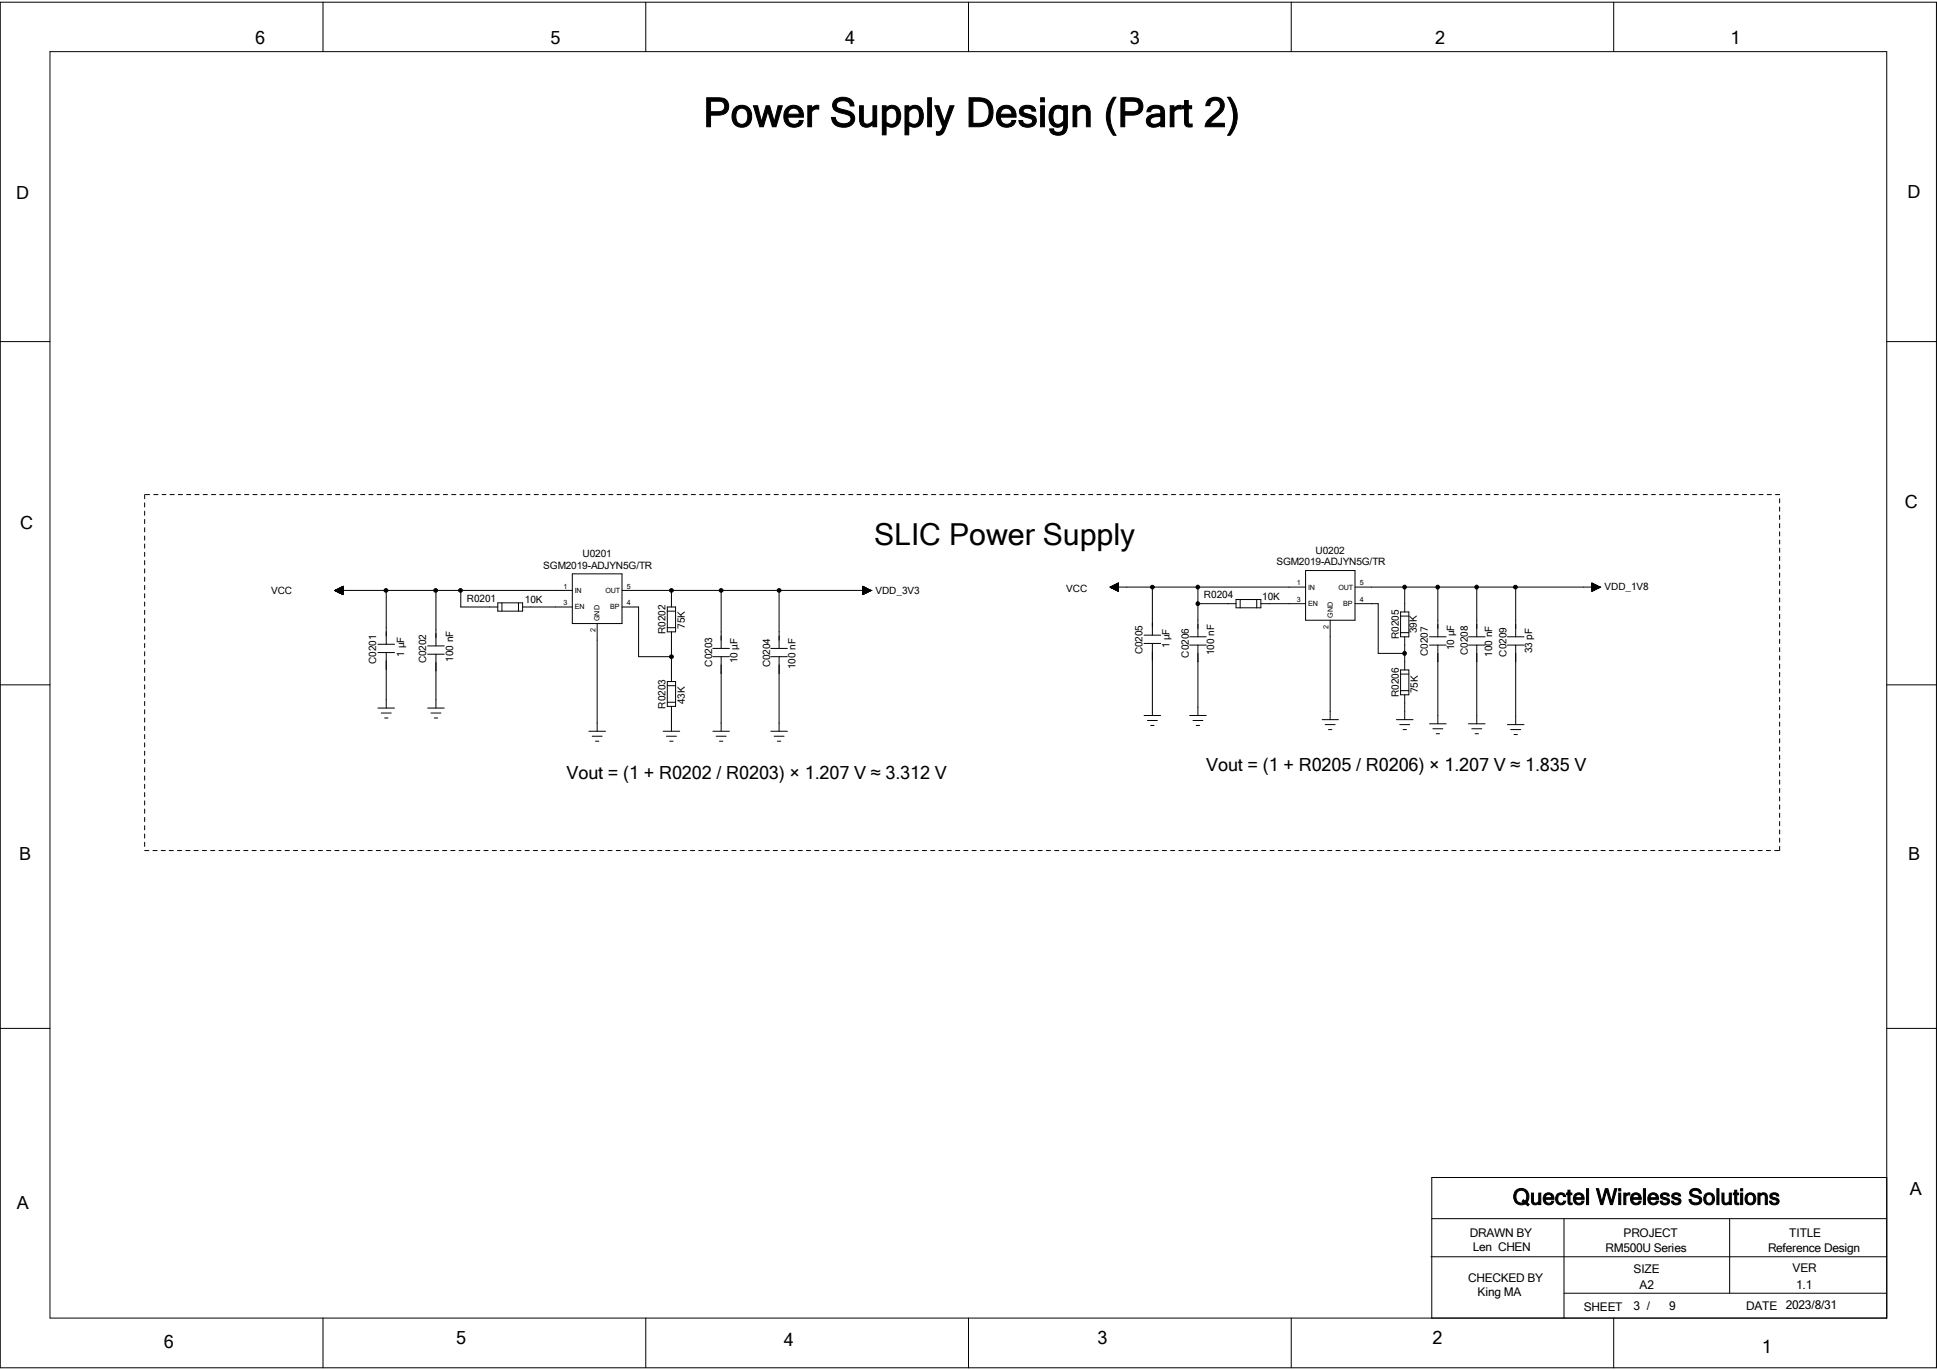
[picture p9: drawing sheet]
<svg xmlns="http://www.w3.org/2000/svg" width="297mm" height="210mm" viewBox="0 0 297 210" stroke-linecap="round" stroke-linejoin="round" font-family="sans-serif">
<g fill="none" stroke="#000" stroke-width=".15">
<path d="M0 .3h296.9v209.4h-296.9zM7.7 7.9h281.6v194.2h-281.6zM49.5 .3v7.6M99 .3v7.6M148.5 .3v7.6M198 .3v7.6M247.4 .3v7.6M0 52.4h7.7M289.3 52.4h7.6M22.2 75.8v.7M22.2 77.1v.6M22.2 78.4v.6"/>
<path d="M22.2 79.6v.7M22.3 75.8h.6M23.6 75.8h.6M24.8 75.8h.6M26.1 75.8h.6M27.3 75.8h.7M28.6 75.8h.7M29.9 75.8h.6M31.2 75.8h.6M32.4 75.8h.7M33.7 75.8h.6M35 75.8h.6"/>
<path d="M36.2 75.8h.7M37.5 75.8h.6M38.8 75.8h.6M40 75.8h.7M41.3 75.8h.7M42.6 75.8h.6M43.9 75.8h.6M45.1 75.8h.7M46.4 75.8h.6M47.7 75.8h.6M48.9 75.8h.7M50.2 75.8h.6"/>
<path d="M51.5 75.8h.6M52.7 75.8h.7M54 75.8h.7M55.3 75.8h.6M56.6 75.8h.6M57.8 75.8h.7M59.1 75.8h.6M60.4 75.8h.6M61.6 75.8h.7M62.9 75.8h.6M64.2 75.8h.6M65.4 75.8h.7"/>
<path d="M66.7 75.8h.7M68 75.8h.6M69.3 75.8h.6M70.5 75.8h.7M71.8 75.8h.6M73.1 75.8h.6M74.3 75.8h.7M75.6 75.8h.6M76.8 75.8h.7M78.1 75.8h.6M79.4 75.8h.6M80.6 75.8h.7"/>
<path d="M81.9 75.8h.6M83.2 75.8h.6M84.5 75.8h.6M85.7 75.8h.7M87 75.8h.6M88.3 75.8h.6M89.5 75.8h.7M90.8 75.8h.6M92.1 75.8h.6M93.3 75.8h.7M94.6 75.8h.6M95.9 75.8h.6"/>
<path d="M97.2 75.8h.6M98.4 75.8h.7M99.7 75.8h.6M101 75.8h.6M102.2 75.8h.6M103.5 75.8h.6M104.7 75.8h.7M106 75.8h.6M107.3 75.8h.6M108.5 75.8h.7M109.8 75.8h.6M111.1 75.8h.6"/>
<path d="M112.4 75.8h.6M113.6 75.8h.7M114.9 75.8h.6M116.2 75.8h.6M117.4 75.8h.7M118.7 75.8h.6M120 75.8h.6M121.2 75.8h.7M122.5 75.8h.6M123.8 75.8h.6M125.1 75.8h.6M126.3 75.8h.7"/>
<path d="M127.6 75.8h.6M128.9 75.8h.6M130.1 75.8h.7M131.4 75.8h.6M132.7 75.8h.6M133.9 75.8h.7M135.2 75.8h.6M136.5 75.8h.6M137.8 75.8h.6M139 75.8h.7M140.3 75.8h.6M141.6 75.8h.6"/>
<path d="M142.8 75.8h.7M144.1 75.8h.6M145.4 75.8h.6M146.6 75.8h.7M147.9 75.8h.6M149.2 75.8h.6M150.5 75.8h.6M151.7 75.8h.6M153 75.8h.6M154.2 75.8h.7M155.5 75.8h.6M156.8 75.8h.6"/>
<path d="M158 75.8h.7M159.3 75.8h.6M160.6 75.8h.6M161.8 75.8h.7M163.1 75.8h.6M164.4 75.8h.6M165.7 75.8h.6M166.9 75.8h.7M168.2 75.8h.6M169.5 75.8h.6M170.7 75.8h.7M172 75.8h.6"/>
<path d="M173.3 75.8h.6M174.5 75.8h.7M175.8 75.8h.6M177.1 75.8h.6M178.4 75.8h.6M179.6 75.8h.7M180.9 75.8h.6M182.2 75.8h.6M183.4 75.8h.7M184.7 75.8h.6M186 75.8h.6M187.2 75.8h.7"/>
<path d="M188.5 75.8h.6M189.8 75.8h.6M191.1 75.8h.6M192.3 75.8h.7M193.6 75.8h.6M194.9 75.8h.6M196.1 75.8h.7M197.4 75.8h.6M198.7 75.8h.6M199.9 75.8h.7M201.2 75.8h.6M202.5 75.8h.6"/>
<path d="M203.7 75.8h.6M205 75.8h.6M206.2 75.8h.7M207.5 75.8h.7M208.8 75.8h.6M210.1 75.8h.6M211.3 75.8h.7M212.6 75.8h.6M213.9 75.8h.6M215.1 75.8h.7M216.4 75.8h.6M217.7 75.8h.6"/>
<path d="M218.9 75.8h.7M220.2 75.8h.7M221.5 75.8h.6M222.8 75.8h.6M224 75.8h.7M225.3 75.8h.6M226.6 75.8h.6M227.8 75.8h.7M229.1 75.8h.6M230.4 75.8h.6M231.6 75.8h.7M232.9 75.8h.7"/>
<path d="M234.2 75.8h.6M235.5 75.8h.6M236.7 75.8h.7M238 75.8h.6M239.3 75.8h.6M240.5 75.8h.7M241.8 75.8h.6M243.1 75.8h.6M244.3 75.8h.7M245.6 75.8h.7M246.9 75.8h.6M248.2 75.8h.6"/>
<path d="M249.4 75.8h.7M250.7 75.8h.6M252 75.8h.6M253.2 75.8h.6M254.5 75.8h.6M255.7 75.8h.7M257 75.8h.6M258.3 75.8h.6M259.5 75.8h.7M260.8 75.8h.7M262.1 75.8h.6M263.4 75.8h.6"/>
<path d="M264.6 75.8h.7M265.9 75.8h.6M267.2 75.8h.6M268.4 75.8h.7M269.7 75.8h.6M271 75.8h.6M272.2 75.8h.7M272.9 76.5v.6M272.9 77.7v.7M272.9 79v.6M22.2 80.9v.6M22.2 82.2v.6"/>
<path d="M22.2 83.4v.6M22.2 84.7v.6M22.2 85.9v.7M22.2 87.2v.6M22.2 88.5v.6M22.2 89.7v.7M22.2 91v.7M22.2 92.3v.6M22.2 93.6v.6M22.2 94.8v.7M22.2 96.1v.6M22.2 97.4v.6"/>
<path d="M22.2 98.6v.7M22.2 99.9v.6M51.4 90.5h.1M51.4 90.5h36.4M51.4 90.5l1.2 .6M51.4 90.5l1.2-.6v1.2M51.4 90.6h1.2M51.4 90.5v.1M51.5 90.6h1.1M51.5 90.5v.1M51.6 90.7h1M51.6 90.4v.2"/>
<path d="M51.7 90.3v.4h.9M51.8 90.3v.5h.8M51.9 90.8h.7M51.9 90.3v.5M52 90.2v.6M52.1 90.9h.5M52.1 90.1v.8M52.2 90.1v.9M52.3 90v1M52.3 91h.3M52.4 91.1h.2M52.4 90v1.1"/>
<path d="M52.5 90v1.1M52.6 90h-.2v1M52.6 89.9h-.1v1.2h.1M52.6 90.1h-.4v.9h.4M52.6 90.2h-.6v.7h.6M52.6 90.5h-1.2v.1M52.6 90.4h-1.1v.2M52.6 90.4h-1v.3M52.6 90.3h-.9v.4M52.6 90.3h-.7v.5M52.6 90.2h-.7v.6M52.6 90.1h-.4v.8"/>
<path d="M52.6 90h-.1v1.1M58 98.8h2.5M59.2 90.5v8.3M65.6 99h2.5M66.8 90.5v8.5M70.7 90.5v2.5h5.6M76.3 92.4h3.8v1.3h-3.8zM77 92.4v1.3M79.5 92.4v1.3M80.1 93h7.7M87.8 88h7.6v7.6h-7.6zM91.6 95.6v16.5"/>
<path d="M95.4 93h2.5v7.7h5.1M95.4 90.5h38.2M102.3 93h1.3v3.9h-1.3zM102.3 96.2h1.3M102.3 93.7h1.3M103 90.5v2.5M103 96.9v7.6M109.3 99.4h2.5M110.6 90.5v8.9M118.2 99.4h2.5M119.5 90.5v8.9M132.3 90h.2v1h-.2"/>
<path d="M132.3 91.1h.1M132.3 91.1h.2M132.3 90.1h.5v.8h-.5M132.3 90.9h.6M132.3 90.8h.7M132.3 90.7h1M132.3 90.6h1.1M132.3 90.6h1.2M132.3 90.5h1.1v.1M132.3 90.4h1v.2M132.3 90.4h1v.3M132.3 90.3h.8v.4"/>
<path d="M132.3 90.3h.8v.5M132.3 90.2h.6v.6M132.3 90.2h.5v.7M132.3 90.1h.3v.9M132.3 90h.1v1.1M132.3 89.9v1.2M132.4 90v1.1M132.5 90v1.1M132.6 90v1M132.7 90.1v.9h-.4M132.8 90.1v.8M132.9 90.2v.6"/>
<path d="M133 90.3v.5M133.1 90.3v.5h-.8M133.2 90.3v.4h-.9M133.3 90.4v.2M133.4 90.5v.1M133.5 90.5v.1M133.6 90.5h.1M133.6 90.5l-1.3 .6M133.6 90.5l-1.3-.6v1.2M170.2 90h30M170.2 90l1.3 .6M170.2 90l1.3-.6v1.2"/>
<path d="M170.3 90h.1M170.3 90v.1h1.2M170.4 90.1h1.1M170.5 90.2h1M170.5 89.9v.2M170.5 89.9v.3M170.6 89.9h.9M170.6 89.8v.4M170.6 89.8v.4h.9M170.6 89.8h.9M170.7 89.8v.5h.8M170.8 89.7v.6"/>
<path d="M170.8 89.7v.6h.7M171 89.6v.8M171 89.6v.8h.5M171.1 89.6h.4M171.1 89.6v.9M171.1 89.6v.9h.4M171.2 89.6h.3M171.2 89.5v1M171.3 89.5v1.1M171.3 89.5v1.1h.2M171.5 89.5h-.3v1h.3M171.5 89.4v1.2"/>
<path d="M171.5 89.7h-.6v.7h.6M171.5 90h-1.2v.1M171.5 89.9h-1.1v.2M171.5 89.7h-.8v.6M171.5 89.7h-.6v.6M171.5 89.5h-.1v1.1M175.4 97.4h2.6M175.4 98.6h2.6M176.7 90v7.4M176.7 98.6v11.1M182.4 97.6h2.6M182.4 98.9h2.6"/>
<path d="M183.7 92.5h5.8M183.7 90v7.6M183.7 98.9v10.8M189.5 91.9h3.8v1.3h-3.8zM190.2 91.9v1.3M192.7 91.9v1.3M193.3 92.5h6.9M200.2 87.5h7.6v7.6h-7.6zM204 95.1v15.2M207.8 90h37.6M207.8 92.5h3.5v7.7h4.1M214.8 93.8h1.2v3.8h-1.2z"/>
<path d="M214.8 97h1.2M214.8 94.4h1.2M215.4 90v3.8M215.4 97.6v5.1M219.2 97.6h2.5M219.2 98.9h2.5M220.5 90v7.6M220.5 98.9v12.1M225.2 97.6h2.5M225.2 98.9h2.5M226.4 90v7.6M226.4 98.9v12.1"/>
<path d="M231.1 97.6h2.6M231.1 98.9h2.6M232.4 90v7.6M232.4 98.9v12.2M244.1 90.6h.1M244.1 90.6h.2M244.1 90.4h.5M244.1 90.3h.7M244.1 90.3h.8M244.1 90.2h1M244.1 90.1h1.1M244.1 90.1h1.2"/>
<path d="M244.1 90h1.1v.1M244.1 89.9h1.1M244.1 89.9h.9v.3M244.1 89.8h.8M244.1 89.7h.8M244.1 89.7h.6v.6M244.1 89.7h.5M244.1 89.6h.4v.8M244.1 89.6h.3M244.1 89.5h.2M244.1 89.5h.1v1.1M244.1 89.4h.1"/>
<path d="M244.1 89.5v1.1M244.3 89.5v1.1M244.3 89.5v1M244.3 89.5v1h-.2M244.4 89.6v.9M244.5 89.6v.9h-.4M244.6 89.6v.8M244.6 89.7v.7M244.6 89.7v.6M244.8 89.7v.6M244.9 89.8v.5M244.9 89.8v.4"/>
<path d="M245 89.8v.4h-.9M245.1 89.9v.2M245.2 90v.1M245.3 90h.1M245.4 90l-1.3 .6M245.4 90l-1.3-.6v1.2M272.9 80.3v.6M272.9 81.5v.7M272.9 82.8v.6M272.9 84v.7M272.9 85.3v.6M272.9 86.6v.6"/>
<path d="M272.9 87.8v.7M272.9 89.1v.6M272.9 90.4v.6M272.9 91.7v.6M272.9 92.9v.7M272.9 94.2v.6M272.9 95.5v.6M272.9 96.7v.7M272.9 98v.6M272.9 99.3v.6M0 105h7.7M22.2 101.2v.6"/>
<path d="M22.2 102.4v.7M22.2 103.7v.7M22.2 105v.6M22.2 106.3v.6M22.2 107.5v.7M22.2 108.8v.6M22.2 110.1v.6M22.2 111.3v.7M22.2 112.6v.6M22.2 113.9v.6M22.2 115.1v.7M22.2 116.4v.7"/>
<path d="M22.2 117.7v.6M22.2 119v.6M58 100h2.5M58 108.5h2.5M58.5 109.3h1.5M59 110.1h.5M59.2 100v8.5M65.6 100.3h2.5M65.6 108.5h2.5M66.1 109.3h1.5M66.6 110.1h.5M66.8 100.3v8.2"/>
<path d="M90.3 112.1h2.5M90.8 112.9h1.5M91.3 113.6h.5M101.7 112.1h2.5M102.2 112.9h1.5M102.3 104.5h1.3v3.8h-1.3zM102.3 107.7h1.3M102.3 105.1h1.3M102.7 113.6h.5M103 108.3v3.8M109.3 100.7h2.5M109.3 112.1h2.5"/>
<path d="M109.8 112.9h1.5M110.3 113.6h.5M110.6 100.7v11.4M118.2 100.7h2.5M118.2 112.1h2.5M118.7 112.9h1.5M119.2 113.6h.5M119.5 100.7v11.4M175.4 109.7h2.6M175.9 110.4h1.6M176.4 111.2h.6M182.4 109.7h2.6"/>
<path d="M182.9 110.4h1.5M183.4 111.2h.5M202.7 110.3h2.5M203.2 111.1h1.5M203.7 111.8h.5M214.1 110.3h2.6M214.6 111.1h1.6M214.8 102.7h1.2v3.8h-1.2zM214.8 105.9h1.2M214.8 103.3h1.2M215.1 111.8h.5M215.4 106.5v3.8"/>
<path d="M219.2 111h2.5M219.7 111.7h1.5M220.2 112.5h.5M225.2 111h2.5M225.7 111.7h1.5M226.2 112.5h.5M231.1 111.1h2.6M231.6 111.8h1.6M232.2 112.6h.5M272.9 100.5v.7M272.9 101.8v.6M272.9 103.1v.6"/>
<path d="M272.9 104.4v.6M272.9 105.6v.7M272.9 106.9v.6M272.9 108.2v.6M272.9 109.4v.7M272.9 110.7v.6M272.9 112v.6M272.9 113.2v.7M272.9 114.5v.6M272.9 115.8v.6M272.9 117.1v.6M272.9 118.3v.7"/>
<path d="M272.9 119.6v.6M289.3 105h7.6M22.2 120.2v.7M22.2 121.5v.6M22.2 122.8v.6M22.2 124v.7M22.2 125.3v.6M22.2 126.6v.6M22.2 127.8v.7M22.2 129.1v.7M22.2 130.4h.6M23.5 130.4h.6"/>
<path d="M24.7 130.4h.7M26 130.4h.6M27.2 130.4h.7M28.5 130.4h.6M29.8 130.4h.6M31 130.4h.7M32.3 130.4h.6M33.6 130.4h.6M34.8 130.4h.7M36.1 130.4h.6M37.4 130.4h.6M38.7 130.4h.6"/>
<path d="M39.9 130.4h.7M41.2 130.4h.6M42.5 130.4h.6M43.7 130.4h.7M45 130.4h.6M46.3 130.4h.6M47.5 130.4h.7M48.8 130.4h.6M50.1 130.4h.6M51.4 130.4h.6M52.6 130.4h.7M53.9 130.4h.6"/>
<path d="M55.2 130.4h.6M56.4 130.4h.7M57.7 130.4h.6M59 130.4h.6M60.2 130.4h.7M61.5 130.4h.6M62.8 130.4h.6M64.1 130.4h.6M65.3 130.4h.7M66.6 130.4h.6M67.9 130.4h.6M69.1 130.4h.7"/>
<path d="M70.4 130.4h.6M71.7 130.4h.6M72.9 130.4h.7M74.2 130.4h.6M75.5 130.4h.6M76.7 130.4h.6M78 130.4h.6M79.2 130.4h.7M80.5 130.4h.7M81.8 130.4h.6M83.1 130.4h.6M84.3 130.4h.7"/>
<path d="M85.6 130.4h.6M86.9 130.4h.6M88.1 130.4h.7M89.4 130.4h.6M90.7 130.4h.6M91.9 130.4h.7M93.2 130.4h.7M94.5 130.4h.6M95.8 130.4h.6M97 130.4h.7M98.3 130.4h.6M99.6 130.4h.6"/>
<path d="M100.8 130.4h.7M102.1 130.4h.6M103.3 130.4h.7M104.6 130.4h.6M105.9 130.4h.6M107.1 130.4h.7M108.4 130.4h.7M109.7 130.4h.6M111 130.4h.6M112.2 130.4h.7M113.5 130.4h.6M114.8 130.4h.6"/>
<path d="M116 130.4h.7M117.3 130.4h.6M118.6 130.4h.6M119.8 130.4h.7M121.1 130.4h.7M122.4 130.4h.6M123.7 130.4h.6M124.9 130.4h.7M126.2 130.4h.6M127.5 130.4h.6M128.7 130.4h.7M130 130.4h.6"/>
<path d="M131.3 130.4h.6M132.5 130.4h.7M133.8 130.4h.7M135.1 130.4h.6M136.4 130.4h.6M137.6 130.4h.7M138.9 130.4h.6M140.2 130.4h.6M141.4 130.4h.7M142.7 130.4h.6M144 130.4h.6M145.2 130.4h.7"/>
<path d="M146.5 130.4h.7M147.8 130.4h.6M149.1 130.4h.6M150.3 130.4h.7M151.6 130.4h.6M152.8 130.4h.7M154.1 130.4h.6M155.4 130.4h.6M156.6 130.4h.7M157.9 130.4h.6M159.2 130.4h.6M160.4 130.4h.7"/>
<path d="M161.7 130.4h.6M163 130.4h.6M164.3 130.4h.6M165.5 130.4h.7M166.8 130.4h.6M168.1 130.4h.6M169.3 130.4h.7M170.6 130.4h.6M171.9 130.4h.6M173.1 130.4h.7M174.4 130.4h.6M175.7 130.4h.6"/>
<path d="M177 130.4h.6M178.2 130.4h.7M179.5 130.4h.6M180.8 130.4h.6M182 130.4h.7M183.3 130.4h.6M184.6 130.4h.6M185.8 130.4h.7M187.1 130.4h.6M188.4 130.4h.6M189.7 130.4h.6M190.9 130.4h.7"/>
<path d="M192.2 130.4h.6M193.5 130.4h.6M194.7 130.4h.7M196 130.4h.6M197.3 130.4h.6M198.5 130.4h.7M199.8 130.4h.6M201.1 130.4h.6M202.4 130.4h.6M203.6 130.4h.6M204.9 130.4h.6M206.1 130.4h.7"/>
<path d="M207.4 130.4h.6M208.7 130.4h.6M209.9 130.4h.7M211.2 130.4h.6M212.5 130.4h.6M213.7 130.4h.7M215 130.4h.6M216.3 130.4h.6M217.6 130.4h.6M218.8 130.4h.7M220.1 130.4h.6M221.4 130.4h.6"/>
<path d="M222.6 130.4h.7M223.9 130.4h.6M225.2 130.4h.6M226.4 130.4h.7M227.7 130.4h.6M229 130.4h.6M230.3 130.4h.6M231.5 130.4h.7M232.8 130.4h.6M234.1 130.4h.6M235.3 130.4h.7M236.6 130.4h.6"/>
<path d="M237.9 130.4h.6M239.1 130.4h.7M240.4 130.4h.6M241.7 130.4h.6M243 130.4h.6M244.2 130.4h.7M245.5 130.4h.6M246.8 130.4h.6M248 130.4h.7M249.3 130.4h.6M250.6 130.4h.6M251.8 130.4h.7"/>
<path d="M253.1 130.4h.6M254.3 130.4h.7M255.6 130.4h.6M256.9 130.4h.6M258.1 130.4h.7M259.4 130.4h.7M260.7 130.4h.6M262 130.4h.6M263.2 130.4h.7M264.5 130.4h.6M265.8 130.4h.6M267 130.4h.7"/>
<path d="M268.3 130.4h.6M269.6 130.4h.6M270.8 130.4h.7M272.1 130.4h.7M272.9 120.9v.6M272.9 122.1v.7M272.9 123.4v.6M272.9 124.7v.6M272.9 125.9v.7M272.9 127.2v.6M272.9 128.5v.6M272.9 129.8v.6"/>
<path d="M0 157.6h7.7M289.3 157.6h7.6M219.4 192.7h69.9M219.5 186.8h69.8M239.8 186.8v15.3M239.8 198.2h49.5M265.2 186.8v11.4M289.3 180.5h-69.8v21.6M49.5 202.1v7.6M99 202.1v7.6M148.5 202.1v7.6M198 202.1v7.6"/>
<path d="M247.4 202.1v7.6"/>
</g>
<g fill="#000" stroke="#000" stroke-width=".15">
<circle cx="59.2" cy="90.5" r=".29"/>
<circle cx="66.8" cy="90.5" r=".29"/>
<circle cx="70.6" cy="90.5" r=".29"/>
<circle cx="103" cy="90.5" r=".29"/>
<circle cx="110.6" cy="90.5" r=".29"/>
<circle cx="119.5" cy="90.5" r=".29"/>
<circle cx="176.7" cy="90" r=".29"/>
<circle cx="183.7" cy="90" r=".29"/>
<circle cx="183.7" cy="92.5" r=".29"/>
<circle cx="215.4" cy="90" r=".29"/>
<circle cx="220.4" cy="90" r=".29"/>
<circle cx="226.4" cy="90" r=".29"/>
<circle cx="232.4" cy="90" r=".29"/>
<circle cx="103" cy="100.7" r=".29"/>
<circle cx="215.4" cy="100.2" r=".29"/>
</g>
<text font-size="6.2" x="107.9" y="19.4">Power Supply Design (Part 2)</text>
<text font-size="4.6" x="134" y="83.5">SLIC Power Supply</text>
<text font-size="3.4" x="231.9" y="184.7">Quectel Wireless Solutions</text>
<g font-size="2.8">
<text x="39.1" y="6.7">6</text>
<text x="84.4" y="6.7">5</text>
<text x="129.6" y="6.7">4</text>
<text x="173.2" y="6.7">3</text>
<text x="220" y="6.7">2</text>
<text x="265.3" y="6.7">1</text>
<text x="2.5" y="30.5">D</text>
<text x="292.5" y="30.4">D</text>
<text x="292.1" y="77.9">C</text>
<text x="3.1" y="81.2">C</text>
<text x="86.9" y="119.5">Vout = (1 + R0202 / R0203) × 1.207 V ≈ 3.312 V</text>
<text x="185" y="118.2">Vout = (1 + R0205 / R0206) × 1.207 V ≈ 1.835 V</text>
<text x="3" y="131.9">B</text>
<text x="292.6" y="131.9">B</text>
<text x="2.6" y="185.3">A</text>
<text x="292.9" y="183.2">A</text>
<text x="25.1" y="206.6">6</text>
<text x="69.9" y="206.1">5</text>
<text x="120.2" y="206.3">4</text>
<text x="168.3" y="206.1">3</text>
<text x="219.7" y="206.1">2</text>
<text x="270.2" y="207.3">1</text>
</g>
<g font-size="1.8">
<text x="225.4" y="189.6">DRAWN BY</text>
<text x="225.8" y="191.8">Len CHEN</text>
<text x="246.2" y="191.9">RM500U Series</text>
<text x="249" y="189.6">PROJECT</text>
<text x="271.1" y="191.9">Reference Design</text>
<text x="274.4" y="189.6">TITLE</text>
<text x="225.1" y="196.5">CHECKED BY</text>
<text x="250.5" y="195.2">SIZE</text>
<text x="251.4" y="197.6">A2</text>
<text x="274.9" y="194.9">VER</text>
<text x="275.4" y="197.6">1.1</text>
<text x="226.6" y="198.6">King MA</text>
<text x="242.9" y="201">SHEET</text>
<text x="250.5" y="200.8">3 /</text>
<text x="255.9" y="200.8">9</text>
<text x="267.8" y="200.8">DATE</text>
<text x="273.9" y="200.7">2023/8/31</text>
</g>
<g font-size="1.6">
<text x="83.3" y="87.2">SGM2019-ADJYN5G/TR</text>
<text x="89.3" y="85.4">U0201</text>
<text x="195.7" y="86.7">SGM2019-ADJYN5G/TR</text>
<text x="201.7" y="84.9">U0202</text>
</g>
<g font-size="1.5">
<text x="41.6" y="91">VCC</text>
<text x="71.6" y="92.2">R0201</text>
<text x="80.5" y="92.4">10K</text>
<text x="134.2" y="91">VDD_3V3</text>
<text x="163.5" y="90.8">VCC</text>
<text x="184.6" y="91.7">R0204</text>
<text x="193.5" y="91.9">10K</text>
<text x="246" y="90.4">VDD_1V8</text>
<text x="57.7" y="101.8" transform="rotate(-90 57.7 101.8)">C0201</text>
<text x="62" y="100.7" transform="rotate(-90 62 100.7)">1 μF</text>
<text x="65.3" y="101.7" transform="rotate(-90 65.3 101.7)">C0202</text>
<text x="69.5" y="101.4" transform="rotate(-90 69.5 101.4)">100 nF</text>
<text x="102.1" y="97.2" transform="rotate(-90 102.1 97.2)">R0202</text>
<text x="105" y="96.4" transform="rotate(-90 105 96.4)">75K</text>
<text x="113.1" y="101.7" transform="rotate(-90 113.1 101.7)">10 μF</text>
<text x="175.2" y="100.3" transform="rotate(-90 175.2 100.3)">C0205</text>
<text x="179.3" y="99.4" transform="rotate(-90 179.3 99.4)">1 μF</text>
<text x="182.3" y="100.8" transform="rotate(-90 182.3 100.8)">C0206</text>
<text x="186.2" y="100.4" transform="rotate(-90 186.2 100.4)">100 nF</text>
<text x="214.5" y="98" transform="rotate(-90 214.5 98)">R0205</text>
<text x="217.3" y="97.1" transform="rotate(-90 217.3 97.1)">39K</text>
<text x="219" y="100.5" transform="rotate(-90 219 100.5)">C0207</text>
<text x="223" y="99.7" transform="rotate(-90 223 99.7)">10 μF</text>
<text x="225" y="100.4" transform="rotate(-90 225 100.4)">C0208</text>
<text x="228.8" y="100.7" transform="rotate(-90 228.8 100.7)">100 nF</text>
<text x="231" y="100.7" transform="rotate(-90 231 100.7)">C0209</text>
<text x="234.9" y="100.2" transform="rotate(-90 234.9 100.2)">33 pF</text>
<text x="105" y="108" transform="rotate(-90 105 108)">43K</text>
<text x="109.2" y="102.2" transform="rotate(-90 109.2 102.2)">C0203</text>
<text x="118.1" y="102.3" transform="rotate(-90 118.1 102.3)">C0204</text>
<text x="122" y="102.6" transform="rotate(-90 122 102.6)">100 nF</text>
<text x="214.5" y="106.8" transform="rotate(-90 214.5 106.8)">R0206</text>
<text x="217.4" y="106.3" transform="rotate(-90 217.4 106.3)">75K</text>
<text x="102.1" y="108.6" transform="rotate(-90 102.1 108.6)">R0203</text>
</g>
<g font-size="1.1">
<text x="198.8" y="89.7">1</text>
<text x="208.5" y="89.7">5</text>
<text x="86.4" y="90.3">1</text>
<text x="86.4" y="92.8">3</text>
<text x="88.1" y="90.9">IN</text>
<text x="88.1" y="93.4">EN</text>
<text x="91.9" y="95.2" transform="rotate(-90 91.9 95.2)">GND</text>
<text x="92.8" y="90.9">OUT</text>
<text x="93.6" y="93.4">BP</text>
<text x="96.1" y="90.3">5</text>
<text x="96.1" y="92.8">4</text>
<text x="198.8" y="92.3">3</text>
<text x="200.6" y="90.4">IN</text>
<text x="200.6" y="92.9">EN</text>
<text x="204.3" y="94.7" transform="rotate(-90 204.3 94.7)">GND</text>
<text x="205.2" y="90.4">OUT</text>
<text x="206" y="92.9">BP</text>
<text x="208.5" y="92.3">4</text>
<text x="91.3" y="96.9" transform="rotate(-90 91.3 96.9)">2</text>
<text x="203.7" y="96.4" transform="rotate(-90 203.7 96.4)">2</text>
</g>
</svg>
